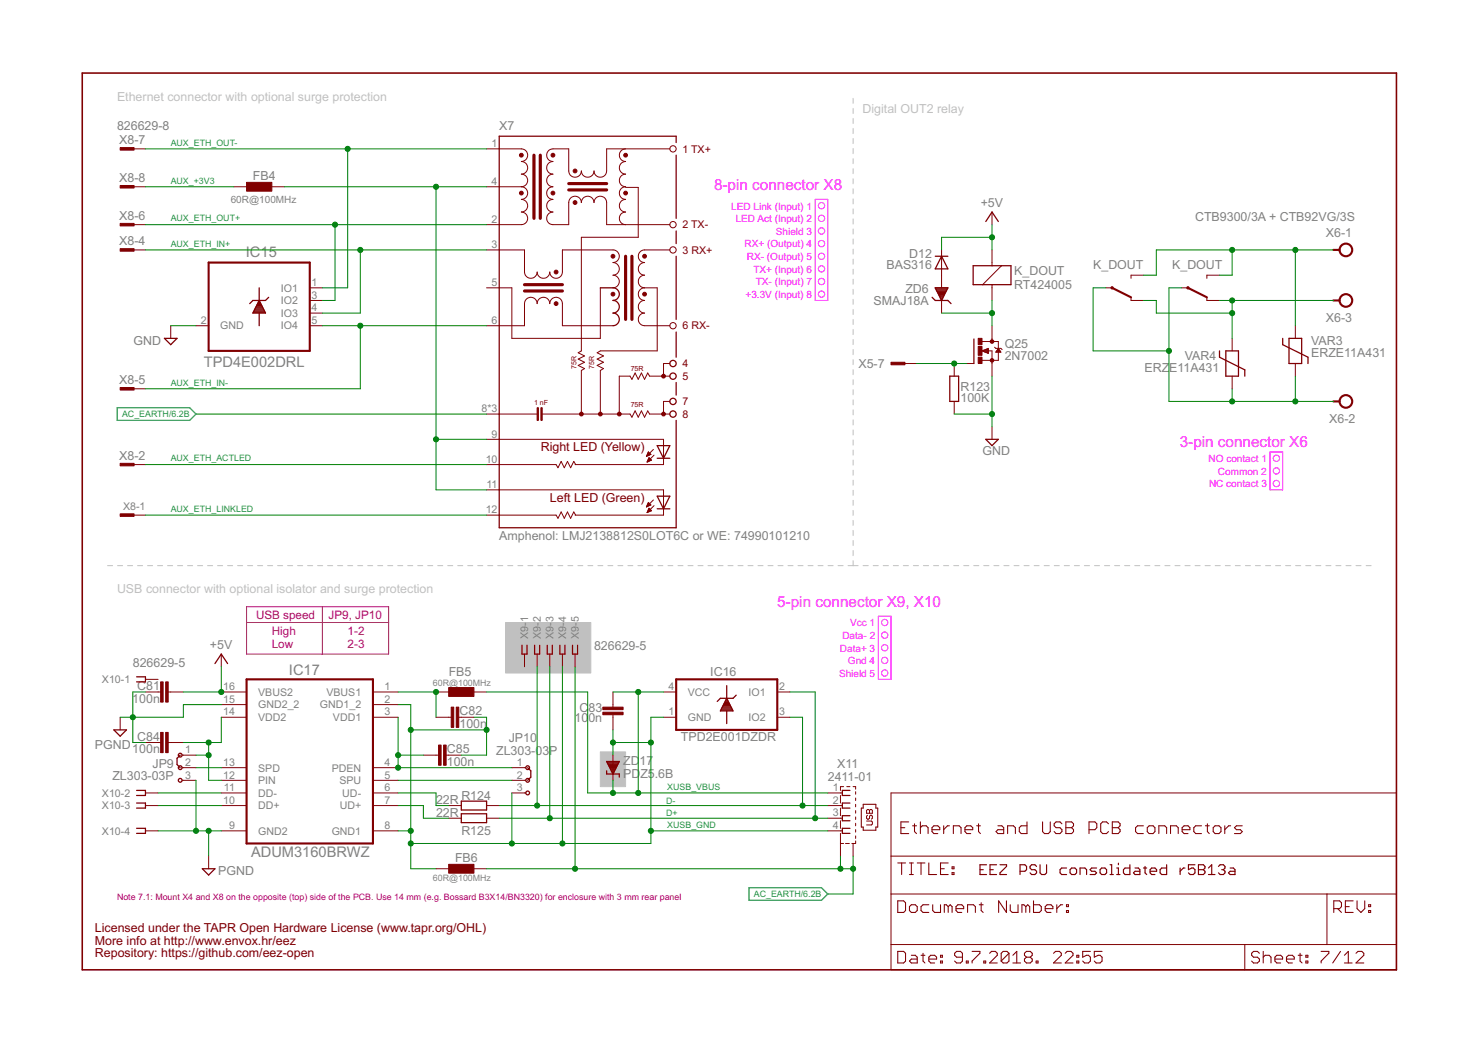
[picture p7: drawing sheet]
<svg xmlns="http://www.w3.org/2000/svg" width="297mm" height="210mm" viewBox="0 0 297 210" stroke-linecap="round" stroke-linejoin="round" font-family="sans-serif">
<g fill="none" stroke="#c0c0c0" stroke-width=".2">
<path d="M171.4 19.8v1M171.4 21.8v1M171.4 23.8v1M171.4 25.8v1.1M171.4 27.9v1M171.4 29.9v1M171.4 31.9v1M171.4 33.9v1M171.4 35.9v1.1M171.4 38v1M171.4 40v1M171.4 42v1"/>
<path d="M171.4 44v1M171.4 46v1.1M171.4 48v1.1M171.4 50.1v1M171.4 52.1v1M171.4 54.1v1M171.4 56.1v1M171.4 58.2v1M171.4 60.2v1M171.4 62.2v1M171.4 64.2v1M171.4 66.2v1.1"/>
<path d="M171.4 68.3v1M171.4 70.3v1M171.4 72.3v1M171.4 74.3v1M171.4 76.3v1.1M171.4 78.4v1M171.4 80.4v1M171.4 82.4v1M171.4 84.4v1M171.4 86.4v1.1M171.4 88.5v1M171.4 90.5v1"/>
<path d="M171.4 92.5v1M171.4 94.5v1M171.4 96.5v1.1M171.4 98.6v1M21.6 113.7h1M23.6 113.7h1M25.6 113.7h1M27.6 113.7h1.1M29.7 113.7h1M31.7 113.7h1M33.7 113.7h1M35.7 113.7h1"/>
<path d="M37.7 113.7h1M39.7 113.7h1M41.7 113.7h1M43.7 113.7h1M45.7 113.7h1.1M47.8 113.7h1M49.8 113.7h1M51.8 113.7h1M53.8 113.7h1M55.8 113.7h1M57.8 113.7h1M59.8 113.7h1"/>
<path d="M61.8 113.7h1M63.8 113.7h1.1M65.8 113.7h1.1M67.9 113.7h1M69.9 113.7h1M71.9 113.7h1M73.9 113.7h1M75.9 113.7h1M77.9 113.7h1M79.9 113.7h1M81.9 113.7h1.1M83.9 113.7h1.1"/>
<path d="M86 113.7h1M88 113.7h1M90 113.7h1M92 113.7h1M94 113.7h1M96 113.7h1M98 113.7h1M100 113.7h1M102 113.7h1.1M104.1 113.7h1M106.1 113.7h1M108.1 113.7h1"/>
<path d="M110.1 113.7h1M112.1 113.7h1M114.1 113.7h1M116.1 113.7h1M118.2 113.7h.9M120.2 113.7h1M122.2 113.7h1M124.2 113.7h1M126.2 113.7h1M128.2 113.7h1M130.2 113.7h1M132.2 113.7h1"/>
<path d="M134.2 113.7h1M136.2 113.7h1.1M138.3 113.7h1M140.3 113.7h1M142.3 113.7h1M144.3 113.7h1M146.3 113.7h1M148.3 113.7h1M150.3 113.7h1M152.3 113.7h1.1M154.3 113.7h1.1M156.4 113.7h1"/>
<path d="M158.4 113.7h1M160.4 113.7h1M162.4 113.7h1M164.4 113.7h1M166.4 113.7h1M168.4 113.7h1M170.4 113.7h2.1M171.4 100.6v1M171.4 102.6v1M171.4 104.6v1M171.4 106.6v1.1M171.4 108.7v1"/>
<path d="M171.4 110.7v1M171.4 112.7v1M173.5 113.7h1M175.5 113.7h1M177.5 113.7h1M179.5 113.7h1.1M181.5 113.7h1.1M183.6 113.7h1M185.6 113.7h1M187.6 113.7h1M189.6 113.7h1.1M191.7 113.7h1"/>
<path d="M193.7 113.7h1M195.7 113.7h1M197.7 113.7h1.1M199.7 113.7h1.1M201.8 113.7h1M203.8 113.7h1M205.8 113.7h1M207.8 113.7h1.1M209.8 113.7h1.1M211.9 113.7h1M213.9 113.7h1M215.9 113.7h1"/>
<path d="M217.9 113.7h1.1M220 113.7h1M222 113.7h1M224 113.7h1M226 113.7h1.1M228 113.7h1.1M230.1 113.7h1M232.1 113.7h1M234.1 113.7h1M236.1 113.7h1.1M238.1 113.7h1.1M240.2 113.7h1"/>
<path d="M242.2 113.7h1M244.2 113.7h1M246.3 113.7h1M248.3 113.7h1M250.3 113.7h1M252.3 113.7h1M254.3 113.7h1.1M256.3 113.7h1.1M258.4 113.7h1M260.4 113.7h1M262.4 113.7h1M264.4 113.7h1.1"/>
<path d="M266.5 113.7h1M268.5 113.7h1M270.5 113.7h1M272.5 113.7h1M274.6 113.7h1"/>
</g>
<g fill="#c0c0c0" stroke="#c0c0c0" stroke-width=".2">
<path d="M101.6 125.2h17.1v10.1h-17.1z"/>
<path d="M120.6 151.2h5.1v7h-5.1z"/>
</g>
<g fill="none" stroke="#800000" stroke-width=".21">
<path d="M173.5 161.7h2.5v.8h.4v3.8h-.4v.6h-2.5v-.6h-.4v-3.8h.4zM180.4 173.5h1.6M181.1 166.4h.7M181.2 173.5v2.3M182.6 165.2h-1.5v2.4h1.5M182.8 173.5h.8M182.8 175.8h.8M183.2 173.5v2.3M183.4 166h.8M183.8 165.6v1.6l.4 .4M184.3 173.5h1.6M185 166.4l.4-.4h.7l.4 .4v1.2"/>
<path d="M185 165.2v2.4M185.1 173.5v2.3M186.7 173.5v2.3h1.5M187.3 166.8h1.6v-.4l-.4-.4h-.8l-.4 .4v.8l.4 .4h.8M189 174.7h.8M189.7 166v1.6M190.6 173.5h-1.6v2.3h1.6M190.8 166h-.4l-.7 .8M191.3 175.5h.4v.3h-.4zM191.3 174.3h.4v.4h-.4zM191.6 167.6v-1.6h1.2l.3 .4v1.2M193.9 166.8h1.6v-.4l-.4-.4h-.8l-.4 .4v.8l.4 .4h.8"/>
<path d="M196.3 166h.7M196.7 165.6v1.6l.3 .4M200.6 166h.7l.4 .4v1.2h-1.1l-.4-.4 .4-.4h1.1M202.5 167.6v-1.6h1.2l.4 .4v1.2M206.4 165.2v2.4h-1.2l-.3-.4v-.8l.3-.4h1.2M209.5 165.2v2l.4 .4h.8l.4-.4v-2M213.4 165.6l-.4-.4h-.8l-.3 .4v.4l.3 .4h.8l.4 .4v.4l-.4 .4h-.8l-.3-.4M214.2 165.2h1.2l.4 .4v.4l-.4 .4 .4 .4v.4l-.4 .4h-1.2zM214.2 166.4h1.2M218.9 166.8h1.1l.4-.4v-.8l-.4-.4h-1.1v2.4M222.8 165.6l-.4-.4h-.8l-.4 .4v1.6l.4 .4h.8l.4-.4M223.5 165.2h1.2l.4 .4v.4l-.4 .4 .4 .4v.4l-.4 .4h-1.2z"/>
<path d="M223.5 166.4h1.2M229.8 166h-1.2l-.4 .4v.8l.4 .4h1.2M230.6 166.4l.3-.4h.8l.4 .4v.8l-.4 .4h-.8l-.3-.4zM232.9 167.6v-1.6h1.2l.4 .4v1.2M235.2 167.6v-1.6h1.2l.4 .4v1.2M237.6 166.8h1.5v-.4l-.3-.4h-.8l-.4 .4v.8l.4 .4h.8M241.5 166h-1.2l-.4 .4v.8l.4 .4h1.2M242.3 166h.7M242.7 165.6v1.6l.3 .4M243.8 166.4l.4-.4h.8l.4 .4v.8l-.4 .4h-.8l-.4-.4zM246.1 166v1.6M247.3 166h-.4l-.8 .8"/>
<path d="M249.7 166h-1.2l-.4 .4 .4 .4h.8l.4 .4-.4 .4h-1.2M180.4 181.1h1.2l.4 .4v1.6l-.4 .4h-1.2zM180.4 191.3h1.2l.4 .4v1.5l-.4 .4h-1.2zM182.8 182.3l.4-.4h.7l.4 .4v.8l-.4 .4h-.7l-.4-.4zM183.2 192.1h.7l.4 .3v1.2h-1.1l-.4-.4 .4-.4h1.1M185.1 192.1h.8M185.5 191.7v1.5l.4 .4M186.7 192.8h1.5v-.4l-.4-.3h-.8l-.3 .3v.8l.3 .4h.8M186.7 181.9h-1.2l-.4 .4v.8l.4 .4h1.2M187.5 181.9v1.2l.3 .4h1.2v-1.6M189 193.2h.4v.4h-.4zM189 192.1h.4v.3h-.4z"/>
<path d="M190.6 182.3l-.4-.4h-.4v1.6M190.6 182.3l.4-.4 .3 .4v1.2M190.6 182.3v1.2M192.1 182.7h1.6v-.4l-.4-.4h-.8l-.4 .4v.8l.4 .4h.8M193.4 192.4h-1.1l-.4-.3v-.4l.4-.4h.7l.4 .4v1.5l-.4 .4h-.7l-.4-.4M194.2 193.2h.4v.4h-.4zM194.5 183.5v-1.6h1.1l.4 .4v1.2M195.4 191.3h1.5v.4l-1.5 1.5v.4M196.8 181.9h.8M197.2 181.5v1.6l.4 .4M197.7 193.2h.4v.4h-.4zM198.9 191.7l.4-.4h.7l.4 .4v.4l-1.5 1.5h1.5"/>
<path d="M202.3 181.1v2.4l-1.6-2.4v2.4M202.8 191.7v1.5l-.4 .4h-.8l-.4-.4M202.8 191.7l-.4-.4h-.8l-.4 .4v1.5M202.8 191.7l-1.6 1.5M203 181.9v1.2l.4 .4h1.2v-1.6M203.6 193.6h1.5M203.6 192.1l.7-.8v2.3M206.2 182.3l-.4-.4h-.4v1.6M206.2 182.3v1.2M206.2 182.3l.3-.4 .4 .4v1.2M206.3 192.4l-.4 .4v.4l.4 .4h.8l.4-.4v-.4l-.4-.4M206.3 192.4l-.4-.3v-.4l.4-.4h.8l.4 .4v.4l-.4 .3"/>
<path d="M206.3 192.4h.8M207.7 181.1v2.4h1.2l.4-.4v-.8l-.4-.4h-1.2M208.2 193.2h.4v.4h-.4zM210.1 182.7h1.5v-.4l-.4-.4h-.8l-.3 .4v.8l.3 .4h.8M211.7 191.7l.4-.4h.8l.4 .4v.4l-1.6 1.5h1.6M212.4 181.9v1.6M213.6 181.9h-.4l-.8 .8M214.1 191.7l.4-.4h.7l.4 .4v.4l-1.5 1.5h1.5M214.3 183.1h.4v.4h-.4zM214.3 181.9h.4v.4h-.4zM216.4 193.2h.4v.4h-.4zM216.4 192.1h.4v.3h-.4z"/>
<path d="M219.1 191.3h-1.5v1.1l.8-.3h.4l.3 .3v.8l-.3 .4h-.8l-.4-.4M221.5 191.3h-1.6v1.1l.8-.3h.4l.4 .3v.8l-.4 .4h-.8l-.4-.4M253.1 191.7l-.4-.4h-.8l-.4 .4v.4l.4 .3h.8l.4 .4v.4l-.4 .4h-.8l-.4-.4M253.9 192.4l.4-.3h.8l.3 .3v1.2M253.9 191.3v2.3M256.2 192.8h1.6v-.4l-.4-.3h-.8l-.4 .3v.8l.4 .4h.8M258.6 192.8h1.5v-.4l-.4-.3h-.7l-.4 .3v.8l.4 .4h.7M260.9 192.1h.8M261.3 191.7v1.5l.4 .4M262.4 193.2h.4v.4h-.4zM262.4 192.1h.4v.3h-.4zM265.5 191.3h1.6v.4l-1.6 1.5v.4"/>
<path d="M268.1 182.7h1.1l.4-.4v-.8l-.4-.4h-1.1v2.4M268.8 182.7l.8 .8M269.4 191.3l-1.6 2.3M270.2 193.6h1.5M270.2 192.1l.8-.8v2.3M270.4 182.3h.8M271.9 181.1h-1.5v2.4h1.5M272.5 191.7l.4-.4h.8l.4 .4v.4l-1.6 1.5h1.6M272.7 181.1v1.6l.8 .8 .8-.8v-1.6M275.1 183.1h.4v.4h-.4zM275.1 181.9h.4v.4h-.4z"/>
</g>
<g fill="none" stroke="#800000" stroke-width=".25">
<path d="M135.9 28.7v-1.3h-35.6v78.7h35.6v-21.6M135.9 31.2v12.7M52.1 57.9v2.5M54 59.8l-.6 .6h-2.6l-.6 .6M120.6 57.9h2.6a1.27 1.27 0 0 1 1.3 1.2 1.27 1.27 0 0 1-1.3 1.3 1.27 1.27 0 0 1 1.3 1.3 1.27 1.27 0 0 1-1.3 1.2 1.27 1.27 0 0 1 1.3 1.3 1.27 1.27 0 0 1-1.3 1.3M135.9 46.4v2.6M135.9 51.5v12.7M187.3 59.8l.7 .6h2.5l.6 .6M188 57.9h2.5l-1.3 2.5zM188 51.5h2.5M188.1 58.1h2.3M188.2 58.3h2"/>
<path d="M188.3 58.6h1.8M188.4 58.8h1.6M188.5 59h1.4M188.6 59.2h1.2M188.7 59.5h1M188.8 59.7h.8M189 59.9h.5M189.2 51.5l1.3 2.6h-2.5zM195.6 53.4h7.6v3.8h-7.6zM198.1 44.5l1.3-1.9 1.2 1.9M33 68h2.6l-1.3 1.3zM50.9 62.8h2.4"/>
<path d="M51 62.6h2.2M51.1 62.3h2M51.2 62.1h1.7M51.3 61.9h1.5M51.5 61.7h1.2M51.6 61.4h1M51.7 61.2h.8M51.8 61h.6M51.9 60.8h.4M52 60.6h.2M52.1 60.4l1.3 2.5h-2.6zM52.1 62.9v2.6"/>
<path d="M135.9 66.8v5M135.9 76.9v2.5M189.1 60.1h.3M189.2 60.3h.1M190.9 75.6h1.8v5.1h-1.8zM195.7 68.2v4.9M245.1 70.5v1.3l5.1 2.6v1.2M246.4 70.5h2.5v5.1h-2.5zM257.8 68v1.3l5.1 2.5v1.3M259.1 68h2.5v5.1h-2.5zM132.1 89.6h2.5l-1.3 2.5zM132.1 92.1h2.5"/>
<path d="M132.1 99.8h2.5l-1.3 2.5zM198.1 88.3h2.5l-1.2 1.3zM132.1 102.3h2.5M27.5 136.1h1.7v1h-1.7M43.2 133.4l1.3-1.9 1.2 1.9M104.9 129.7v1.8h1v-1.8M107.4 129.7v1.8h1.1v-1.8M110 129.7v1.8h1v-1.8M112.5 129.7v1.8h1v-1.8M115.1 129.7v1.8h1v-1.8M146 137.9v2.5M148 139.8l-.7 .6h-2.5l-.7 .6"/>
<path d="M22.9 146.7h2.5l-1.2 1.3zM27.5 158.9h1.7v1h-1.7M36.2 151.8l-.6 .7v1.2l.6 .6M106 154.3l.7 .7v1.3l-.7 .6M121.9 155v.6h2.6v.7M121.9 153.1h2.6l-1.3 2.5zM122 153.2h2.4M122.1 153.4h2.2M122.2 153.7h2M122.3 153.9h1.8M122.4 154.1h1.6M122.5 154.3h1.3"/>
<path d="M122.7 154.6h1M122.8 154.8h.8M122.9 155h.6M123 155.2h.4M123.1 155.4h.2M144.9 142.8h2.3M145 142.6h2.1M145.1 142.3h1.9M145.2 142.1h1.7M145.3 141.9h1.5M145.4 141.7h1.3M145.5 141.4h1.1"/>
<path d="M145.6 141.2h.9M145.8 141h.5M145.9 140.8h.3M146 140.5h.1M146 140.4l1.3 2.5h-2.5zM146 142.9v2.6M170.8 158.9h-1.5v1h1.5M27.5 161.5h1.7v1h-1.7M27.5 166.5h1.7v1.1h-1.7M40.7 174.7h2.5l-1.3 1.2zM92.7 161.1h5.1v1.8h-5.1zM92.7 163.6h5.1v1.8h-5.1z"/>
<path d="M170.8 161.5h-1.5v1h1.5M170.8 164h-1.5v1h1.5M170.8 166.5h-1.5v1.1h1.5"/>
<circle cx="135.3" cy="73.1" r=".64"/>
<circle cx="135.3" cy="75.6" r=".64"/>
<circle cx="135.3" cy="80.7" r=".64"/>
<circle cx="135.3" cy="83.2" r=".64"/>
<circle cx="36.2" cy="151.8" r=".38"/>
<circle cx="36.2" cy="156.9" r=".38"/>
<circle cx="36.2" cy="154.3" r=".38"/>
<circle cx="106" cy="154.3" r=".38"/>
<circle cx="106" cy="156.9" r=".38"/>
<circle cx="106" cy="159.4" r=".38"/>
</g>
<g fill="none" stroke="#800000" stroke-width=".2">
<path d="M26.7 37.5h2.5M26.7 29.9h2.5M47 37.5h2.6M54.6 37.5h2.6M97.8 29.9h7a1.27 1.27 0 0 1 1.3 1.3 1.27 1.27 0 0 1-1.3 1.3 1.27 1.27 0 0 1 1.3 1.2 1.27 1.27 0 0 1-1.3 1.3 1.27 1.27 0 0 1 1.3 1.3 1.27 1.27 0 0 1-1.3 1.2M97.8 37.5h7M104.8 37.5a1.27 1.27 0 0 1 1.3 1.3 1.27 1.27 0 0 1-1.3 1.3 1.27 1.27 0 0 1 1.3 1.3 1.27 1.27 0 0 1-1.3 1.2 1.27 1.27 0 0 1 1.3 1.3 1.27 1.27 0 0 1-1.3 1.3h-7M125.7 29.9a1.27 1.27 0 0 0-1.2 1.3 1.27 1.27 0 0 0 1.2 1.3 1.27 1.27 0 0 0-1.2 1.2 1.27 1.27 0 0 0 1.2 1.3 1.27 1.27 0 0 0-1.2 1.3 1.27 1.27 0 0 0 1.2 1.2 1.27 1.27 0 0 0-1.2 1.3 1.27 1.27 0 0 0 1.2 1.3 1.27 1.27 0 0 0-1.2 1.3 1.27 1.27 0 0 0 1.2 1.2 1.27 1.27 0 0 0-1.2 1.3 1.27 1.27 0 0 0 1.2 1.3M125.7 37.7h2.6v10h-11.5v22.8l-.6 .4 1.3 .7-1.3 .6 1.3 .6-1.3 .7 1.3 .6-.7 .4v8.7M134.6 29.9h-12.7v4.5a1.27 1.27 0 0 1-1.3 1.2 1.27 1.27 0 0 1-1.2-1.2 1.27 1.27 0 0 1-1.3 1.2 1.27 1.27 0 0 1-1.3-1.2 1.27 1.27 0 0 1-1.2 1.2 1.27 1.27 0 0 1-1.3-1.2v-4.5h-3.2a1.27 1.27 0 0 0-1.2 1.3 1.27 1.27 0 0 0 1.2 1.3 1.27 1.27 0 0 0-1.2 1.2 1.27 1.27 0 0 0 1.2 1.3 1.27 1.27 0 0 0-1.2 1.3 1.27 1.27 0 0 0 1.2 1.2 1.27 1.27 0 0 0-1.2 1.3 1.27 1.27 0 0 0 1.2 1.3 1.27 1.27 0 0 0-1.2 1.3 1.27 1.27 0 0 0 1.2 1.2 1.27 1.27 0 0 0-1.2 1.3 1.27 1.27 0 0 0 1.2 1.3h3.2v-4.5a1.27 1.27 0 0 1 1.3-1.3 1.27 1.27 0 0 1 1.2 1.3 1.27 1.27 0 0 1 1.3-1.3 1.27 1.27 0 0 1 1.3 1.3 1.27 1.27 0 0 1 1.2-1.3 1.27 1.27 0 0 1 1.3 1.3v4.5h12.7M26.7 45.2h2.5M26.7 50.2h2.5"/>
<path d="M62.3 57.9h2.5M97.8 50.2h7.6v4.5a1.27 1.27 0 0 0 1.3 1.3 1.27 1.27 0 0 0 1.2-1.3 1.27 1.27 0 0 0 1.3 1.3 1.27 1.27 0 0 0 1.3-1.3 1.27 1.27 0 0 0 1.3 1.3 1.27 1.27 0 0 0 1.2-1.3v-4.5h10.2a1.27 1.27 0 0 1 1.3 1.3 1.27 1.27 0 0 1-1.3 1.3 1.27 1.27 0 0 1 1.3 1.3 1.27 1.27 0 0 1-1.3 1.2 1.27 1.27 0 0 1 1.3 1.3 1.27 1.27 0 0 1-1.3 1.3M97.8 57.9h5.1v10.1h17.7v-10.1M129.5 57.9a1.27 1.27 0 0 0-1.2 1.2 1.27 1.27 0 0 0 1.2 1.3 1.27 1.27 0 0 0-1.2 1.3 1.27 1.27 0 0 0 1.2 1.2 1.27 1.27 0 0 0-1.2 1.3 1.27 1.27 0 0 0 1.2 1.3h5.1M129.5 57.9h2.6v12.6h-11.5l-.6 .4 1.3 .7-1.3 .6 1.3 .6-1.3 .7 1.3 .6-.7 .4v8.7M134.6 50.2h-5.1a1.27 1.27 0 0 0-1.2 1.3 1.27 1.27 0 0 0 1.2 1.3 1.27 1.27 0 0 0-1.2 1.3 1.27 1.27 0 0 0 1.2 1.2 1.27 1.27 0 0 0-1.2 1.3 1.27 1.27 0 0 0 1.2 1.3M189.2 50.2v7.7M199.4 42.6v2.6M199.4 50.2v3.2M199.4 57.2v3.2M201.3 53.4l-3.8 3.8M222.2 57.9h1.3"/>
<path d="M227.3 59.8v.6h2.5M229.8 55.3h-2.5v.7M237.5 57.9h1.2M242.5 59.8v.6h2.6M245.1 55.3h-2.6v.7M26.7 78.2h2.5M34.3 65.5v2.5M39.4 65.5h2.5M62.3 65.5h2.5M62.3 60.4h2.5M62.3 62.9h2.5M97.8 65.5h7.6v-4.5a1.27 1.27 0 0 1 1.3-1.2 1.27 1.27 0 0 1 1.2 1.2 1.27 1.27 0 0 1 1.3-1.2 1.27 1.27 0 0 1 1.3 1.2 1.27 1.27 0 0 1 1.3-1.2 1.27 1.27 0 0 1 1.2 1.2v4.5h10.2"/>
<path d="M134.6 73.1h-1.3v2.5M134.6 75.6h-4l-.4-.6-.7 1.3-.6-1.3-.6 1.3-.7-1.3-.6 1.3-.4-.7h-2.1v7.6M181.6 73.1h2.5M189.2 60.4v2.5M191.8 73.1v2.5M194.3 73.1h1.4M197.4 70.5l1.2-.5v1.1zM197.4 68.7h3.2v3.8h-3.2M197.5 70.5h1.1M197.5 70.6h1.1M197.8 70.4h.8M197.8 70.8h.8"/>
<path d="M198.1 70.3h.5M198.1 70.9h.5M198.4 70.1h.2M198.4 71h.2M198.5 70.5h.9v5.1M199.4 65.5v3.2M199.9 69.8l.2 .2h1l.3 .3M200.2 70.8h.9M200.3 70.6h.7M200.3 70.5h.7M200.4 70.4h.5M200.5 70.3h.3"/>
<path d="M200.6 70.1h.1M200.6 70l.5 .8h-1zM247.6 68v2.5M247.6 75.6v2.6M260.3 65.5v2.5M260.3 73.1v2.5M26.7 93.4h2.5M97.8 93.4h14l.3 .6 .7-1.2 .6 1.2 .6-1.2 .7 1.2 .6-1.2 .4 .6M97.8 88.3h35.5v5.1h-17.7M97.8 98.5h35.5v5.1h-17.7M97.8 83.2h10.1M109 83.2h17.6l.4 .7 .6-1.3 .7 1.3 .6-1.3 .6 1.3 .7-1.3 .4 .6h4"/>
<path d="M129.9 91.7h.1M130 91.6h.3M130 91.5h.5M130.1 91.4h.7M130.1 92.8h.1M130.1 91.2h.6M130.1 92.7h.4M130.2 91.1h.4M130.2 92.6h.6M130.2 91h.3M130.2 92.5h.7M130.3 92.4h.5"/>
<path d="M130.3 90.9l-.4 .9M130.3 90.9l.5 .5M130.3 90.9h.1M130.3 92.2h.3M130.4 92.1h.1M130.4 92l.5 .5-.9 .4zM130.8 91.4l-.9 .4M131.3 90.4l-1.4 1.4M131.4 91.5l-1.4 1.4M134.6 80.7h-1.3v2.5M191.8 80.7v2.5M199.4 85.8v2.5"/>
<path d="M26.7 103.6h2.5M97.8 103.6h14l.3 .6 .7-1.3 .6 1.3 .6-1.3 .7 1.3 .6-1.3 .4 .7M129.9 101.9h.1M130 101.7h.3M130 101.6h.6M130.1 101.5h.7M130.1 103h.2M130.2 101.4h.5M130.2 102.8h.4M130.2 101.3h.3M130.2 102.7h.7M130.2 102.6h.7"/>
<path d="M130.3 101.2h.1M130.3 101l.5 .5-.9 .4zM130.3 102.5h.4M130.3 102.4h.3M130.4 102.2h.1M130.4 102.2l.5 .5-.9 .4zM131.3 100.5l-1.4 1.4M131.4 101.7l-1.4 1.4M29.2 139.1h3.1M29.2 136.6h2.6M33.8 139.1h3.1M44.5 139.1h5.1"/>
<path d="M44.5 131.5v2.5M75 139.1h5M87.6 139.1h2.6M95.2 139.1h2.6M105.4 131.5v2.5M107.9 131.5v2.5M110.5 131.5v2.5M113 131.5v2.5M115.6 131.5v2.5M123.2 139.1v3.1M133.3 139.1h2.6M156.2 139.1h2.5"/>
<path d="M24.2 144.2v2.5M29.2 159.4h2.6M29.2 149.3h3.1M33.8 149.3h3.1M36.6 154.3h2.8M36.6 156.9h2.8M36.6 151.8h2.8M44.5 159.4h5.1M44.5 144.2h5.1M44.5 154.3h5.1M44.5 156.9h5.1M44.5 141.7h5.1"/>
<path d="M75 159.4h5M75 144.2h5M75 154.3h5M75 156.9h5M75 141.7h5M85.1 151.8h3M87.6 144.2h3.1M89.7 151.8h3M92.2 144.2h3M102.9 159.4h2.8M102.9 154.3h2.8M102.9 156.9h2.8"/>
<path d="M123.2 143.7v3M123.2 151.8v5.1M133.3 144.2h2.6M156.2 144.2h2.5M166.4 159.4h2.9M168.9 159.9v1.6M169.5 158.2h-.6v.7M170.2 158.2h.6M171.4 158.2h.6v.5M172 159.2v.5M179.1 159.4h101.5v35.6h-101.5zM29.2 167h2.6"/>
<path d="M29.2 162h2.6M41.9 172.1v2.6M44.5 167h5.1M44.5 162h5.1M75 167h5M75 162h5M87.6 174.7h2.6M90.2 164.5h2.5M90.2 162h2.5M95.2 174.7h2.6M97.8 164.5h2.5M97.8 162h2.5"/>
<path d="M166.4 167h2.9M166.4 164.5h2.9M166.4 162h2.9M168.9 169.6h.6M168.9 162.5v1.5M168.9 165v1.5M168.9 167.6v4.5M169.9 169.6h.8M171.4 169.6v2.5M172 169.1v.5h-.8M172 160.4v.6M172 161.7v.5"/>
<path d="M172 163v.5M172 164.3v.5M172 165.5v.5M172 166.8v.5M172 168.1v.5M174.2 165.1h.9l.2 .2v.4l-.2 .2h-.9M174.2 162.9l.1-.1 .5 .1 .3-.1 .2 .1v.6h-1.1zM174.3 163.9l-.1 .2v.4l.3 .2 .3-.2v-.4l.3-.2 .2 .2v.4l-.2 .2M174.8 162.9v.6M179.1 179.7h101.5M179.1 172.1h101.5M266.7 179.7v10.2"/>
<path d="M179.1 189.9h101.5M250.2 189.9v5.1"/>
<circle cx="135.3" cy="29.9" r=".64"/>
<circle cx="135.3" cy="50.2" r=".64"/>
<circle cx="135.3" cy="45.2" r=".64"/>
<circle cx="135.3" cy="65.5" r=".64"/>
</g>
<path d="M107.3 31.2v12.7M108.6 31.2v12.7M114.3 38.2h7.6M114.3 36.9h7.6M105.4 58.5h7.6M105.4 57.2h7.6M125.7 51.5v12.7M127 51.5v12.7" fill="none" stroke="#800000" stroke-width=".63"/>
<g fill="#800000" stroke="#800000" stroke-width=".2">
<circle cx="104.8" cy="31.2" r=".38"/>
<circle cx="104.8" cy="38.8" r=".38"/>
<circle cx="111.1" cy="31.2" r=".38"/>
<circle cx="111.1" cy="38.8" r=".38"/>
<circle cx="115.6" cy="40.7" r=".38"/>
<circle cx="115.6" cy="34.4" r=".38"/>
<circle cx="129.5" cy="51.5" r=".38"/>
<circle cx="129.5" cy="59.1" r=".38"/>
<circle cx="123.2" cy="51.5" r=".38"/>
<circle cx="123.2" cy="59.1" r=".38"/>
<circle cx="111.8" cy="61" r=".38"/>
<circle cx="111.8" cy="54.7" r=".38"/>
<circle cx="120.6" cy="83.2" r=".38"/>
<circle cx="116.8" cy="83.2" r=".38"/>
<circle cx="124.5" cy="83.2" r=".38"/>
<circle cx="133.3" cy="83.2" r=".38"/>
<circle cx="133.3" cy="75.6" r=".38"/>
<circle cx="125.7" cy="31.2" r=".38"/>
<circle cx="125.7" cy="38.8" r=".38"/>
<circle cx="199.4" cy="68.7" r=".36"/>
<circle cx="199.4" cy="72.5" r=".36"/>
</g>
<g fill="#800000" stroke="#800000" stroke-width=".2">
<path d="M107.9 82h.3v2.5h-.3z"/>
<path d="M108.7 82h.3v2.5h-.3z"/>
<path d="M49.6 36.7h5v1.7h-5z"/>
<path d="M24.2 93.2h2.7v.5h-2.7z"/>
<path d="M24.2 50h2.7v.5h-2.7z"/>
<path d="M24.2 29.7h2.7v.5h-2.7z"/>
<path d="M24.2 37.3h2.7v.5h-2.7z"/>
<path d="M24.2 77.9h2.7v.5h-2.7z"/>
<path d="M24.2 44.9h2.7v.5h-2.7z"/>
<path d="M24.2 103.3h2.7v.5h-2.7z"/>
<path d="M90.2 173.8h5v1.8h-5z"/>
<path d="M90.2 138.2h5v1.8h-5z"/>
<path d="M91.7 142.2h.5v4h-.5z"/>
<path d="M90.7 142.2h.5v4h-.5z"/>
<path d="M89.2 149.8h.5v4.1h-.5z"/>
<path d="M88.1 149.8h.5v4.1h-.5z"/>
<path d="M32.3 147.3h.5v4h-.5z"/>
<path d="M33.3 147.3h.5v4h-.5z"/>
<path d="M32.3 137.1h.5v4.1h-.5z"/>
<path d="M33.3 137.1h.5v4.1h-.5z"/>
<path d="M121.2 142.2h4v.5h-4z"/>
<path d="M121.2 143.2h4v.5h-4z"/>
<path d="M196.6 71.8h.8v1.3h-.8z"/>
<path d="M196.6 68h.8v1.3h-.8z"/>
<path d="M196.6 69.7h.8v1.7h-.8z"/>
<path d="M179.1 72.8h2.8v.5h-2.8z"/>
</g>
<path d="M16.5 14.7h264.1v180.3h-264.1z" fill="none" stroke="#800000" stroke-width=".32"/>
<g fill="none" stroke="#800000" stroke-width=".23">
<path d="M197 174.9h.6M198.3 173.9h-1.3v1.9h1.3M199 174.9h.6M200.3 173.9h-1.3v1.9h1.3M201 173.9h1.3v.3l-1.3 1.3v.3h1.3M205 175.2h1l.3-.3v-.7l-.3-.3h-1v1.9M208.3 174.2l-.3-.3h-.7l-.3 .3v.3l.3 .4h.7l.3 .3v.3l-.3 .3h-.7l-.3-.3M209 173.9v1.6l.3 .3h.7l.3-.3v-1.6M214.4 174.5h-1l-.4 .4v.6l.4 .3h1M215.4 174.5h.6l.4 .4v.6l-.4 .3h-.6l-.3-.3v-.6zM217.1 175.8v-1.3h.9l.4 .4v.9M220.4 174.5h-1l-.3 .4 .3 .3h.6l.4 .3-.4 .3h-.9"/>
<path d="M221.4 174.5h.7l.3 .4v.6l-.3 .3h-.7l-.3-.3v-.6zM223.1 173.9h.3v1.9M223.1 175.8h.7M224.4 175.8h.7M224.4 174.5h.4v1.3M224.8 173.5v.4M227.1 173.9v1.9h-1l-.3-.3v-.6l.3-.4h1M228.1 174.5h.7l.3 .4v.9h-1l-.3-.3 .3-.3h1M229.8 174.5h.7M230.1 174.2v1.3l.4 .3M231.1 175.2h1.4v-.3l-.4-.4h-.6l-.4 .4v.6l.4 .3h.6M234.5 173.9v1.9h-1l-.3-.3v-.6l.3-.4h1"/>
<path d="M237.2 174.5v1.3M238.1 174.5h-.3l-.6 .7M240.2 173.9h-1.4v1l.7-.4h.3l.4 .4v.6l-.4 .3h-.6l-.4-.3M240.9 173.9h1l.3 .3v.3l-.3 .4 .3 .3v.3l-.3 .3h-1zM240.9 174.9h1M242.9 175.8h1.3M242.9 174.5l.6-.6v1.9M244.9 174.2l.3-.3h.7l.3 .3v.3l-.3 .4M245.5 174.9h.4M245.9 174.9l.3 .3v.3l-.3 .3h-.7l-.3-.3M247.2 174.5h.7l.3 .4v.9h-1l-.3-.3 .3-.3h1"/>
</g>
<g fill="none" stroke="#800000" stroke-width=".42">
<path d="M41.9 52.8h20.4v17.7h-20.4zM223.5 57.9l3.8 1.9M238.7 57.9l3.8 1.9M267.9 50.2h1.3M267.9 60.4h1.3M267.9 80.7h1.3M49.6 136.6h25.4v33h-25.4zM135.9 136.6h20.3v10.1h-20.3z"/>
<circle cx="223.5" cy="57.9" r=".13"/>
<circle cx="238.7" cy="57.9" r=".13"/>
<circle cx="270.5" cy="50.2" r="1.27"/>
<circle cx="270.5" cy="60.4" r="1.27"/>
<circle cx="270.5" cy="80.7" r="1.27"/>
</g>
<g fill="none" stroke="#008000" stroke-width=".2">
<path d="M29.2 29.9h68.6M29.2 37.5h17.8M57.2 37.5h40.6M69.9 29.9v28h-5.1M87.6 37.5v61h10.2M29.2 45.2h68.6M29.2 50.2h68.6M67.3 45.2v15.2h-2.5M72.4 50.2v12.7h-7.6M199.4 45.2v5M199.4 47.7h-10.2v2.5M222.2 57.9h-2.5v12.6h15.2"/>
<path d="M237.5 57.9h-2.6v22.8h33M247.6 50.2v5.1h-2.5M260.3 50.2v15.3M267.9 50.2h-35.5v5.1h-2.6M34.3 65.5h5.1M64.8 65.5h33M72.4 65.5v12.7h-43.2M184.1 73.1h10.2M189.2 62.9h10.2M199.4 60.4v5.1M199.4 75.6v10.2M229.8 60.4h2.6v2.5h15.2"/>
<path d="M245.1 60.4h22.8M247.6 60.4v7.6M247.6 78.2v2.5M260.3 75.6v5.1M29.2 93.4h68.6M39.4 83.2h58.4M87.6 88.3h10.2M191.8 83.2h7.6M29.2 103.6h68.6M29.2 139.1h-2.5v10.2h2.5M44.5 134v5.1h-7.6M80 139.1h7.6v5.1"/>
<path d="M97.8 139.1h20.3v20.3h48.3M107.9 134v28M110.5 134v30.5M113 134v35.6M115.6 134v40.7M123.2 139.1h10.1M128.3 139.1v20.3M158.7 139.1h5.1v25.4M31.8 159.4h12.7M39.4 156.9v10.1M39.4 151.8h2.5M39.4 154.3h5.1"/>
<path d="M41.9 149.3v7.6h2.6M44.5 141.7h-7.6v2.5h-12.7M44.5 144.2v5.1h-7.6M80 141.7h2.5v33h5.1M80 159.4h7.6v2.6h2.6M80 144.2v10.1h22.9M80 151.8h5.1M80 156.9h22.9M82.5 146.7h15.3M95.2 144.2h2.6v7.6h-5.1M102.9 159.4v10.2M123.2 149.3h7.6"/>
<path d="M123.2 146.7v5.1M123.2 156.9v2.5M133.3 144.2h-2.5v25.4h-48.3M158.7 144.2h2.6v17.8M31.8 167h12.7M31.8 162h12.7M41.9 167v5.1M80 167h2.5M80 162h5.1v2.5h5.1M97.8 174.7h73.6M100.3 162h66.1M100.3 164.5h66.1"/>
<path d="M130.8 167h35.6M168.9 172.1v2.6M171.4 172.1v7.6h-5"/>
</g>
<g fill="#008000" stroke="#008000" stroke-width=".2">
<circle cx="41.9" cy="167" r=".51"/>
<circle cx="39.4" cy="167" r=".51"/>
<circle cx="26.7" cy="144.2" r=".51"/>
<circle cx="199.4" cy="83.2" r=".51"/>
<circle cx="171.4" cy="174.7" r=".51"/>
<circle cx="115.6" cy="174.7" r=".51"/>
<circle cx="168.9" cy="174.7" r=".51"/>
<circle cx="44.5" cy="139.1" r=".51"/>
<circle cx="199.4" cy="47.7" r=".51"/>
<circle cx="107.9" cy="162" r=".51"/>
<circle cx="161.3" cy="162" r=".51"/>
<circle cx="110.5" cy="164.5" r=".51"/>
<circle cx="163.8" cy="164.5" r=".51"/>
<circle cx="128.3" cy="159.4" r=".51"/>
<circle cx="128.3" cy="139.1" r=".51"/>
<circle cx="123.2" cy="159.4" r=".51"/>
<circle cx="80" cy="151.8" r=".51"/>
<circle cx="80" cy="154.3" r=".51"/>
<circle cx="87.6" cy="139.1" r=".51"/>
<circle cx="41.9" cy="149.3" r=".51"/>
<circle cx="41.9" cy="151.8" r=".51"/>
<circle cx="82.5" cy="169.6" r=".51"/>
<circle cx="97.8" cy="146.7" r=".51"/>
<circle cx="82.5" cy="146.7" r=".51"/>
<circle cx="130.8" cy="167" r=".51"/>
<circle cx="130.8" cy="149.3" r=".51"/>
<circle cx="113" cy="169.6" r=".51"/>
<circle cx="82.5" cy="167" r=".51"/>
<circle cx="102.9" cy="169.6" r=".51"/>
<circle cx="123.2" cy="149.3" r=".51"/>
<circle cx="69.9" cy="29.9" r=".51"/>
<circle cx="67.3" cy="45.2" r=".51"/>
<circle cx="72.4" cy="65.5" r=".51"/>
<circle cx="72.4" cy="50.2" r=".51"/>
<circle cx="247.6" cy="50.2" r=".51"/>
<circle cx="260.3" cy="50.2" r=".51"/>
<circle cx="199.4" cy="62.9" r=".51"/>
<circle cx="234.9" cy="70.5" r=".51"/>
<circle cx="247.6" cy="80.7" r=".51"/>
<circle cx="260.3" cy="80.7" r=".51"/>
<circle cx="191.8" cy="73.1" r=".51"/>
<circle cx="247.6" cy="60.4" r=".51"/>
<circle cx="247.6" cy="62.9" r=".51"/>
<circle cx="87.6" cy="88.3" r=".51"/>
<circle cx="87.6" cy="37.5" r=".51"/>
</g>
<g fill="none" stroke="#f0f" stroke-width=".2">
<path d="M163.8 40.1h2.6v20.3h-2.6zM255.2 90.9h2.6v7.6h-2.6zM176.5 123.9h2.6v12.7h-2.6z"/>
<circle cx="165.1" cy="49" r=".64"/>
<circle cx="165.1" cy="46.4" r=".64"/>
<circle cx="165.1" cy="56.6" r=".64"/>
<circle cx="165.1" cy="43.9" r=".64"/>
<circle cx="165.1" cy="51.5" r=".64"/>
<circle cx="165.1" cy="54.1" r=".64"/>
<circle cx="165.1" cy="59.1" r=".64"/>
<circle cx="165.1" cy="41.4" r=".64"/>
<circle cx="256.5" cy="94.7" r=".64"/>
<circle cx="256.5" cy="92.1" r=".64"/>
<circle cx="256.5" cy="97.2" r=".64"/>
<circle cx="177.8" cy="125.2" r=".64"/>
<circle cx="177.8" cy="132.8" r=".64"/>
<circle cx="177.8" cy="127.7" r=".64"/>
<circle cx="177.8" cy="130.2" r=".64"/>
<circle cx="177.8" cy="135.3" r=".64"/>
</g>
<path d="M23.6 82h14.5l1.3 1.2-1.3 1.3h-14.5zM150.5 178.5h14.6l1.3 1.2-1.3 1.3h-14.6z" fill="none" stroke="#008080" stroke-width=".25"/>
<path d="M49.6 122h28.5v9.5h-28.5zM49.6 125.2h28.5M64.8 122v9.5" fill="none" stroke="#800080" stroke-width=".2"/>
<g font-size="3.1" fill="#f0f">
<text x="143.5" y="38.2">8-pin connector X8</text>
<text x="237.1" y="89.9">3-pin connector X6</text>
<text x="156.2" y="122">5-pin connector X9, X10</text>
</g>
<g font-size="2.9" fill="#808080">
<text x="49.4" y="51.8">IC15</text>
<text x="41" y="73.7">TPD4E002DRL</text>
<text x="58.1" y="135.7">IC17</text>
<text x="50.5" y="172.4">ADUM3160BRWZ</text>
</g>
<g font-size="2.5" fill="#c0c0c0">
<text x="23.5" y="20.3">Ethernet connector with optional surge protection</text>
<text x="173.3" y="22.8">Digital OUT2 relay</text>
<text x="23.5" y="119.3">USB connector with optional isolator and surge protection</text>
</g>
<g font-size="2.5" fill="#808080">
<text x="23.5" y="26.1">826629-8</text>
<text x="24" y="28.9">X8-7</text>
<text x="100.3" y="26.1">X7</text>
<text x="24" y="36.5">X8-8</text>
<text x="50.8" y="36.3">FB4</text>
<text x="197.1" y="41.6">+5V</text>
<text x="24" y="44.2">X8-6</text>
<text x="240.2" y="44.4">CTB9300/3A + CTB92VG/3S</text>
<text x="266.5" y="47.6">X6-1</text>
<text x="24" y="49.2">X8-4</text>
<text x="182.7" y="51.9">D12</text>
<text x="178.2" y="54.2">BAS316</text>
<text x="182" y="59">ZD6</text>
<text x="203.8" y="58.1">RT424005</text>
<text x="203.8" y="55.3">K_DOUT</text>
<text x="219.7" y="54.1">K_DOUT</text>
<text x="235.6" y="54.1">K_DOUT</text>
<text x="175.6" y="61.3">SMAJ18A</text>
<text x="266.5" y="64.7">X6-3</text>
<text x="26.9" y="69.3">GND</text>
<text x="201.9" y="69.9">Q25</text>
<text x="263.5" y="71.8">ERZE11A431</text>
<text x="263.5" y="69.3">VAR3</text>
<text x="24" y="77.2">X8-5</text>
<text x="172.5" y="74">X5-7</text>
<text x="201.9" y="72.5">2N7002</text>
<text x="230" y="74.9">ERZ</text>
<text x="235" y="74.9">E11A431</text>
<text x="238.1" y="72.3">VAR4</text>
<text x="193" y="80.8">100K</text>
<text x="193" y="78.6">R123</text>
<text x="267.1" y="85">X6-2</text>
<text x="24" y="92.4">X8-2</text>
<text x="197.5" y="91.5">GND</text>
<text x="100.3" y="108.6">Amphenol: LMJ2138812S0LOT6C or WE: 74990101210</text>
<text x="42.2" y="130.5">+5V</text>
<text x="119.4" y="130.7">826629-5</text>
<text x="26.7" y="134">826629-5</text>
<text x="90.2" y="135.9">FB5</text>
<text x="142.7" y="135.9">IC16</text>
<text x="26.6" y="141.3">100n</text>
<text x="27.6" y="138.7">C81</text>
<text x="92.3" y="143.8">C82</text>
<text x="116.5" y="143.2">C</text>
<text x="118.3" y="143.2">83</text>
<text x="27.6" y="148.9">C84</text>
<text x="92.3" y="146.4">100n</text>
<text x="102.2" y="149.3">JP10</text>
<text x="115.5" y="145.1">10</text>
<text x="118.2" y="145.1">0n</text>
<text x="136.8" y="149">TPD2E001DZDR</text>
<text x="19.1" y="150.5">PGND</text>
<text x="26.6" y="151.4">100n</text>
<text x="30.6" y="154.4">JP9</text>
<text x="89.8" y="154">100n</text>
<text x="89.8" y="151.4">C85</text>
<text x="99.7" y="151.8">ZL303-03P</text>
<text x="125.2" y="153.7">ZD</text>
<text x="128.6" y="153.7">17</text>
<text x="168.3" y="154.4">X11</text>
<text x="22.6" y="156.9">ZL303-03P</text>
<text x="87.6" y="161.7">22R</text>
<text x="92.7" y="160.8">R124</text>
<text x="125.2" y="156.5">PD</text>
<text x="128.7" y="156.5">Z5.6B</text>
<text x="166.4" y="157">2411-01</text>
<text x="87.6" y="164.3">22R</text>
<text x="92.7" y="167.8">R125</text>
<text x="91.4" y="173.3">FB6</text>
<text x="43.8" y="175.9">PGND</text>
</g>
<g font-size="2.5" fill="#800000">
<text x="108.7" y="90.7">Right LED (Yellow)</text>
<text x="110.5" y="100.9">Left LED (Green)</text>
<text x="19.1" y="187.4">Licensed under the TAPR Open Hardware License (www.tapr.org/OHL)</text>
<text x="19.1" y="189.9">More info at http://www.envox.hr/eez</text>
<text x="19.1" y="192.4">Repository: https://github.com/eez-open</text>
</g>
<g font-size="2.3" fill="#800080">
<text x="51.5" y="124.5">USB speed</text>
<text x="66.1" y="124.5">JP9, JP10</text>
<text x="54.6" y="127.7">High</text>
<text x="54.6" y="130.2">Low</text>
<text x="69.9" y="127.7">1-2</text>
<text x="69.9" y="130.2">2-3</text>
</g>
<g font-size="2.1" fill="#808080">
<text x="98.8" y="29.6">1</text>
<text x="98.8" y="37.2">4</text>
<text x="98.8" y="44.8">2</text>
<text x="98.8" y="49.9">3</text>
<text x="56.5" y="58.6">IO1</text>
<text x="62.6" y="57.5">1</text>
<text x="98.8" y="57.5">5</text>
<text x="40.4" y="65.1">2</text>
<text x="56.5" y="61.2">IO2</text>
<text x="56.5" y="63.7">IO3</text>
<text x="62.6" y="60">3</text>
<text x="62.6" y="62.6">4</text>
<text x="62.6" y="65.1">5</text>
<text x="98.8" y="65.1">6</text>
<text x="44.3" y="66.2">GND</text>
<text x="56.5" y="66.2">IO4</text>
<text x="96.8" y="82.9">8*3</text>
<text x="98.8" y="88">9</text>
<text x="97.6" y="93.1">10</text>
<text x="97.8" y="98.1">11</text>
<text x="24.7" y="102.6">X8-1</text>
<text x="97.6" y="103.2">12</text>
<text x="106.2" y="125.1" transform="rotate(-90 106.2 125.1)">1</text>
<text x="108.7" y="125.1" transform="rotate(-90 108.7 125.1)">2</text>
<text x="111.3" y="125.1" transform="rotate(-90 111.3 125.1)">3</text>
<text x="113.8" y="125.1" transform="rotate(-90 113.8 125.1)">4</text>
<text x="116.3" y="125.1" transform="rotate(-90 116.3 125.1)">5</text>
<text x="106.2" y="128.5" transform="rotate(-90 106.2 128.5)">X9-</text>
<text x="108.7" y="128.5" transform="rotate(-90 108.7 128.5)">X9-</text>
<text x="111.3" y="128.5" transform="rotate(-90 111.3 128.5)">X9-</text>
<text x="113.8" y="128.5" transform="rotate(-90 113.8 128.5)">X9-</text>
<text x="116.3" y="128.5" transform="rotate(-90 116.3 128.5)">X9-</text>
<text x="20.5" y="137.3">X10-1</text>
<text x="44.8" y="143.8">14</text>
<text x="44.8" y="138.8">16</text>
<text x="44.8" y="141.3">15</text>
<text x="51.9" y="139.9">VBUS2</text>
<text x="51.9" y="142.4">GND2_2</text>
<text x="64.3" y="142.4">GND1_2</text>
<text x="65.6" y="139.9">VBUS1</text>
<text x="77.3" y="143.8">3</text>
<text x="77.3" y="138.8">1</text>
<text x="77.3" y="141.3">2</text>
<text x="134.3" y="138.8">4</text>
<text x="134.3" y="143.8">1</text>
<text x="138.2" y="139.9">VCC</text>
<text x="150.4" y="139.9">IO1</text>
<text x="156.6" y="138.8">2</text>
<text x="156.6" y="143.8">3</text>
<text x="51.9" y="145">VDD2</text>
<text x="66.9" y="145">VDD1</text>
<text x="138.2" y="145">GND</text>
<text x="150.4" y="145">IO2</text>
<text x="37.2" y="151.5">1</text>
<text x="37.2" y="154">2</text>
<text x="44.8" y="154">13</text>
<text x="51.9" y="155.1">SPD</text>
<text x="66.7" y="155.1">PDEN</text>
<text x="77.3" y="154">4</text>
<text x="103.9" y="154">1</text>
<text x="20.5" y="160.2">X10-2</text>
<text x="37.2" y="156.5">3</text>
<text x="44.8" y="156.5">12</text>
<text x="44.8" y="161.6">10</text>
<text x="45" y="159.1">11</text>
<text x="51.9" y="157.7">PIN</text>
<text x="51.9" y="160.2">DD-</text>
<text x="68.2" y="157.7">SPU</text>
<text x="68.8" y="160.2">UD-</text>
<text x="77.3" y="156.5">5</text>
<text x="77.3" y="159.1">6</text>
<text x="77.3" y="161.6">7</text>
<text x="103.9" y="156.5">2</text>
<text x="103.9" y="159.1">3</text>
<text x="167.4" y="159.1">1</text>
<text x="167.4" y="161.6">2</text>
<text x="20.5" y="162.7">X10-3</text>
<text x="20.5" y="167.8">X10-4</text>
<text x="46" y="166.7">9</text>
<text x="51.9" y="167.8">GND2</text>
<text x="51.9" y="162.7">DD+</text>
<text x="66.7" y="167.8">GND1</text>
<text x="68.3" y="162.7">UD+</text>
<text x="77.3" y="166.7">8</text>
<text x="167.4" y="164.2">3</text>
<text x="167.4" y="166.7">4</text>
</g>
<g font-size="2.1" fill="#800000">
<text x="137.2" y="30.7">1 TX+</text>
<text x="137.2" y="45.9">2 TX-</text>
<text x="137.2" y="51">3 RX+</text>
<text x="137.2" y="66.2">6 RX-</text>
<text x="137.2" y="73.9">4</text>
<text x="137.2" y="76.4">5</text>
<text x="137.2" y="81.5">7</text>
<text x="137.2" y="84">8</text>
</g>
<text font-size="2" fill="#808080" x="46.4" y="40.7">60R@100MHz</text>
<g font-size="2" fill="#f0f">
<text x="147" y="42.1">LED Link (Input) 1</text>
<text x="147.9" y="44.7">LED Act (Input) 2</text>
<text x="155.9" y="47.2">Shield 3</text>
<text x="149.6" y="49.8">RX+ (Output) 4</text>
<text x="150.1" y="52.3">RX- (Output) 5</text>
<text x="149.8" y="59.9">+3.3V (Input) 8</text>
<text x="151.4" y="54.8">TX+ (Input) 6</text>
<text x="151.9" y="57.4">TX- (Input) 7</text>
<text x="242.9" y="92.9">NO contact 1</text>
<text x="244.8" y="95.5">Common 2</text>
<text x="243" y="98">NC contact 3</text>
<text x="170.9" y="125.9">Vcc 1</text>
<text x="168.8" y="131">Data+ 3</text>
<text x="169.3" y="128.5">Data- 2</text>
<text x="168.6" y="136.1">Shield 5</text>
<text x="170.4" y="133.6">Gnd 4</text>
</g>
<g font-size="1.8" fill="#008080">
<text x="34.3" y="29.3">AUX_ETH_OUT-</text>
<text x="34.3" y="36.9">AUX_+3V3</text>
<text x="34.3" y="44.5">AUX_ETH_OUT+</text>
<text x="34.3" y="49.6">AUX_ETH_IN+</text>
<text x="34.3" y="77.5">AUX_ETH_IN-</text>
<text x="24.5" y="83.9">AC_EARTH/6.2B</text>
<text x="34.3" y="92.8">AUX_ETH_ACTLED</text>
<text x="34.3" y="102.9">AUX_ETH_LINKLED</text>
<text x="133.9" y="161.6">D-</text>
<text x="134.1" y="158.8">XUSB_VBUS</text>
<text x="133.9" y="164.1">D+</text>
<text x="134.1" y="166.4">XUSB_GND</text>
<text x="151.5" y="180.4">AC_EARTH/6.2B</text>
</g>
<g font-size="1.8" fill="#808080">
<text x="87" y="137.9">60R@100MHz</text>
<text x="87" y="177.2">60R@100MHz</text>
</g>
<text font-size="1.8" fill="#800080" x="23.5" y="181">Note 7.1: Mount X4 and X8 on the opposite (top) side of the PCB. Use 14 mm (e.g. Bossard B3X14/BN3320) for enclosure with 3 mm rear panel</text>
<g font-size="1.4" fill="#800000">
<text x="115.8" y="74.2" transform="rotate(-90 115.8 74.2)">75R</text>
<text x="119.4" y="74.1" transform="rotate(-90 119.4 74.1)">75R</text>
<text x="126.7" y="74.5">75R</text>
<text x="107.3" y="81.4">1 nF</text>
<text x="126.7" y="81.9">75R</text>
</g>
</svg>
